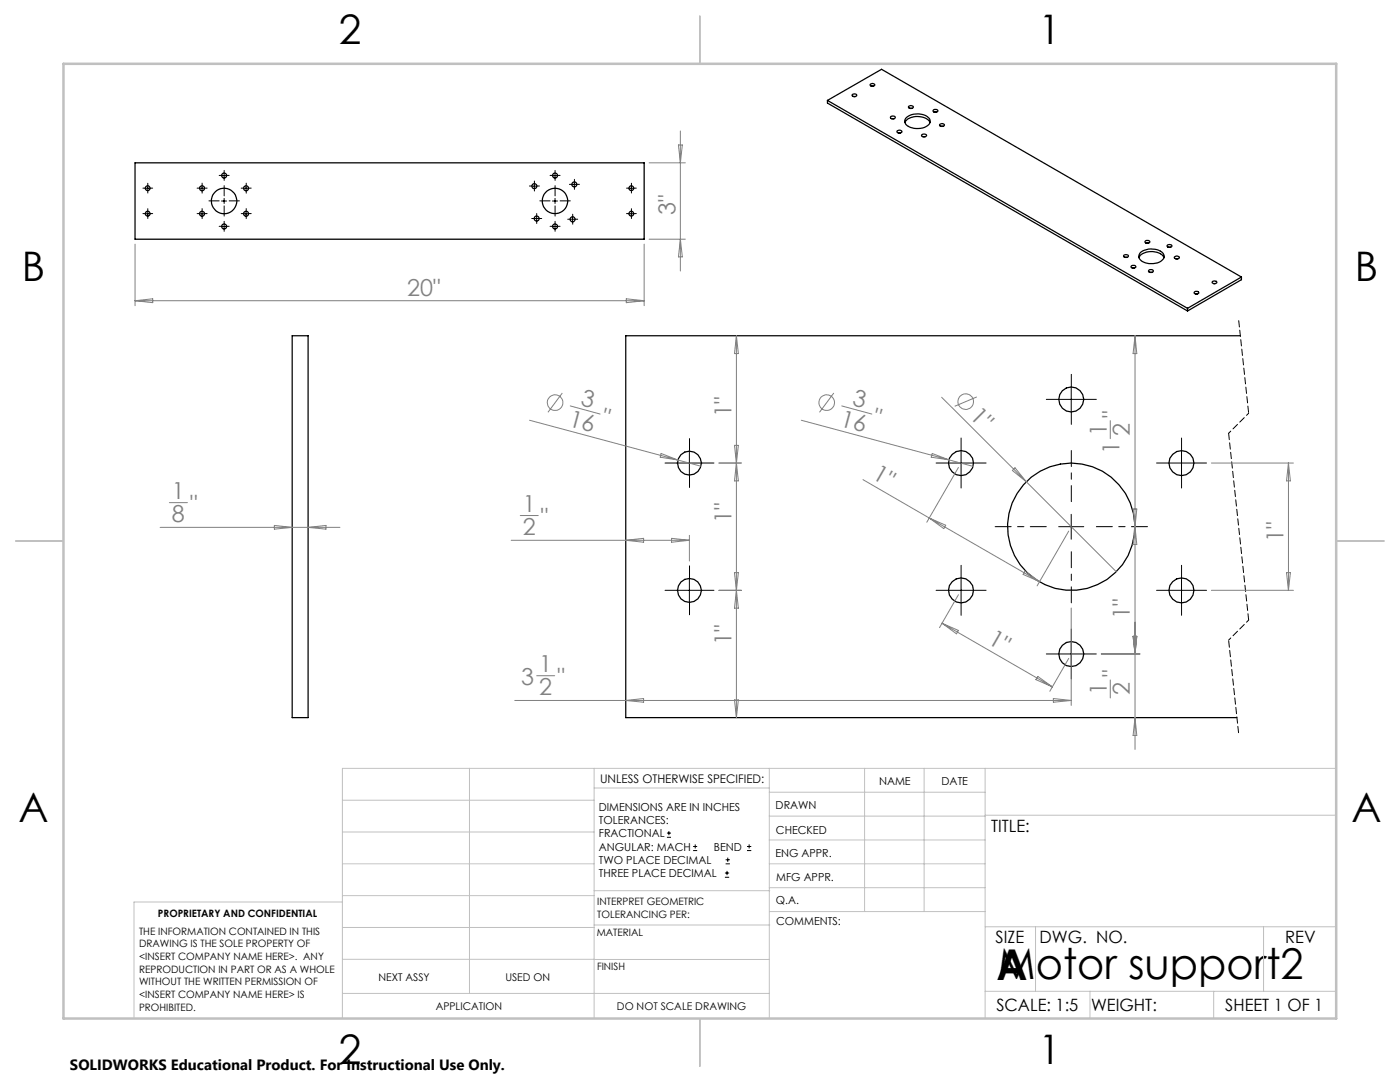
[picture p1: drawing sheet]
<svg xmlns="http://www.w3.org/2000/svg" width="279mm" height="216mm" viewBox="0 0 279 216" stroke-linecap="round" stroke-linejoin="round" font-family="sans-serif">
<g fill="none" stroke="#000" stroke-width=".25">
<path d="M170.1 18.9a.49 .49 0 0 1 .5-.2 .49 .49 0 0 1 .4 .4 .5 .5 0 0 1-.6 .2 .5 .5 0 0 1-.3-.4zM170.4 19.3h.3M173.7 16.8a.49 .49 0 0 1 .5-.2 .49 .49 0 0 1 .4 .4 .5 .5 0 0 1-.6 .2 .5 .5 0 0 1-.3-.4zM174 17.2h.3M27 32.5h101.6v15.2h-101.6zM165.1 20v.6l71.9 41.5M165.1 20l71.9 41.5M165.1 20l10.8-6.2 71.9 41.5M177.8 23.2l.4-.1 .4 .2a.47 .47 0 0 1-.4 .4 .47 .47 0 0 1-.5-.4zM178 23.7h.4M179 26.1a.51 .51 0 0 1 .6-.2 .51 .51 0 0 1 .4 .5 .52 .52 0 0 1-.6 .2 .52 .52 0 0 1-.4-.5zM179.3 26.5h.4"/>
<path d="M180.6 24.4a3.2 3.2 0 0 1 4.1-.8l.6 .4 .3 .4M180.8 23.6a3.5 3.5 0 0 1 4.7 .1 1.23 1.23 0 0 1-1 1.7 3.4 3.4 0 0 1-3.8-.8 .86 .86 0 0 1 .1-1zM181.3 21.2a.52 .52 0 0 1 .6-.1 .52 .52 0 0 1 .3 .4 .52 .52 0 0 1-.5 .2 .52 .52 0 0 1-.4-.5zM181.6 21.6h.4M183.9 26.9a.55 .55 0 0 1 .6-.2 .55 .55 0 0 1 .4 .4 .52 .52 0 0 1-.6 .2 .52 .52 0 0 1-.4-.4zM184.2 27.3h.4M186.3 21.9l.6-.1 .2 .2a.47 .47 0 0 1-.4 .4 .47 .47 0 0 1-.5-.4zM186.5 22.4h.4M187.5 24.8a.51 .51 0 0 1 .6-.2 .51 .51 0 0 1 .4 .4 .5 .5 0 0 1-.6 .3 .5 .5 0 0 1-.4-.5zM187.8 25.2h.4M224.4 50.9l.3-.1 .5 .2a.47 .47 0 0 1-.5 .4 .47 .47 0 0 1-.4-.4zM224.5 51.4h.4"/>
<path d="M225.7 53.1a.49 .49 0 0 1 .6-.2 .49 .49 0 0 1 .4 .4 .52 .52 0 0 1-.6 .2 .52 .52 0 0 1-.4-.4zM226 53.5h.4M227.3 51.4a3.2 3.2 0 0 1 4.3-.8l.7 .8M227.5 50.4a3.6 3.6 0 0 1 4.6 .1 1.14 1.14 0 0 1-.7 1.8 3.3 3.3 0 0 1-4.1-.9v-.5zM228.5 48.2a.5 .5 0 0 1 .6-.3 .5 .5 0 0 1 .3 .5 .51 .51 0 0 1-.5 .2 .51 .51 0 0 1-.4-.4zM228.8 48.5h.4M229.2 54a.49 .49 0 0 1 .6-.3 .49 .49 0 0 1 .4 .5 .5 .5 0 0 1-.6 .2 .5 .5 0 0 1-.4-.4zM229.5 54.3h.4M232.9 49a.52 .52 0 0 1 .6-.2 .52 .52 0 0 1 .4 .4 .49 .49 0 0 1-.6 .2 .49 .49 0 0 1-.4-.4zM233.2 49.3h.4M234.4 51.3a.54 .54 0 0 1 .5-.2 .54 .54 0 0 1 .4 .4 .54 .54 0 0 1-.5 .2 .54 .54 0 0 1-.4-.4zM234.6 51.6h.5"/>
<path d="M238.3 58.3a.47 .47 0 0 1 .6-.2 .47 .47 0 0 1 .3 .4 .49 .49 0 0 1-.5 .2 .49 .49 0 0 1-.4-.4zM238.6 58.7h.3M241.9 56.2a.5 .5 0 0 1 .5-.1 .5 .5 0 0 1 .4 .3 .49 .49 0 0 1-.5 .2 .49 .49 0 0 1-.4-.4zM242.2 56.6h.3M247.8 55.3l-10.8 6.2M247.8 55.3v.5l-10.8 6.3M58.3 67h3.2v76.2h-3.2zM237 61.5v.6M247.5 67h-122.6v76.2h121.9"/>
<circle cx="29.5" cy="37.6" r=".47"/>
<circle cx="40.3" cy="37.6" r=".5"/>
<circle cx="44.7" cy="35" r=".5"/>
<circle cx="49.1" cy="37.6" r=".5"/>
<circle cx="106.6" cy="37.1" r=".5"/>
<circle cx="110.8" cy="35" r=".5"/>
<circle cx="114.6" cy="36.8" r=".5"/>
<circle cx="126" cy="37.6" r=".48"/>
<circle cx="29.5" cy="42.6" r=".47"/>
<circle cx="40.3" cy="42.6" r=".5"/>
<circle cx="44.7" cy="40.1" r="2.54"/>
<circle cx="44.7" cy="45.2" r=".5"/>
<circle cx="49.1" cy="42.6" r=".5"/>
<circle cx="107.1" cy="43.6" r=".51"/>
<circle cx="110.8" cy="40.1" r="2.54"/>
<circle cx="110.8" cy="45.2" r=".5"/>
<circle cx="114.3" cy="43.8" r=".5"/>
<circle cx="126" cy="42.6" r=".48"/>
<circle cx="213.8" cy="79.7" r="2.5"/>
<circle cx="137.6" cy="92.4" r="2.39"/>
<circle cx="191.8" cy="92.4" r="2.49"/>
<circle cx="235.8" cy="92.4" r="2.49"/>
<circle cx="137.6" cy="117.8" r="2.39"/>
<circle cx="191.8" cy="117.8" r="2.49"/>
<circle cx="213.8" cy="105.1" r="12.7"/>
<circle cx="235.8" cy="117.8" r="2.49"/>
<circle cx="213.8" cy="130.5" r="2.5"/>
</g>
<g fill="none" stroke="#808080" stroke-width=".2">
<path d="M129.5 32.5h7.3M135.4 28.9h.8l-.4 3.6zM135.8 26.1v28M27 48.7v12.3M125 59.6l3.6 .4-3.6 .4zM128.6 48.7v12.3M129.5 47.7h7.3M135.8 47.7l.4 3.6h-.8zM27 60h101.6M27 60l3.5-.4v.8zM112.2 78.4l-2.8 3.9M147 67v76.2"/>
<path d="M147 67l.4 3.6h-.8zM166.4 78.4l-2.9 3.9M187.9 79.3l16.9 16.8M194.9 79.2l-4.4 1.9M226.5 67l.4 3.6h-.8zM226.5 67v82.5M105.7 83.9l29.6 7.9M113.8 81l6 1.6M131.9 90.5l3.4 1.3-3.5-.6zM135.3 91.8l4.6 1.2M143.5 92.4h4.5M146.6 88.9l.8 7.1h-.8l.8-7.1z"/>
<path d="M159.9 83.9l29.5 7.9M168 81l6 1.6M172.2 95.7l35.3 20.4M186.1 90.5l3.3 1.3-3.6-.6zM189.4 91.8l4.8 1.3M191.3 93.3l-6.3 10.9M202 93.9l.6-.6 2.2 2.8zM204.8 96.1l18 18M221.6 83.9v3.6M241.8 92.4h16.3M257.1 92.4v25.4M257.1 92.4l.4 3.6h-.7z"/>
<path d="M32 105.2h35.8M33.8 100.3h3.6M54.8 104.8l3.5 .4-3.5 .4zM61.5 105.2l3.6-.4v.8zM102 107.8h35.6M103.8 102.9h3.6M124.9 107.8l3.5-.4v.8zM134 107.4l3.6 .4-3.6 .4zM137.6 106.8v5.1M143.5 117.8h4.5M146.6 114.3l.8 7.1h-.8l.8-7.1zM185.5 103.4l3.2 1.4-.4 .7z"/>
<path d="M191.3 118.7l-3.8 6.5M204.6 113.9l2.9 2.2-3.3-1.5zM213.3 106l-6.3 10.9M226.1 101.6h.8l-.4 3.5zM226.5 105.1l.4 3.6h-.8zM241.8 117.8h16.3M256.8 114.3h.7l-.4 3.5zM102.7 139.8h111.1M107.1 134.8h3.6M124.9 139.8l3.5-.4v.7zM146.6 139.7h.8l-.4 3.5zM188 124.4l22 12.7"/>
<path d="M188 124.4l3.3 1.4-.4 .7zM207.1 135l2.9 2.1-3.3-1.5zM210.2 139.4l3.6 .4-3.6 .3zM213.3 131.4l-3.8 6.5M213.8 121.3v19.5M219.8 130.5h7.7M221.6 135.7v3.6M226.1 127h.8l-.4 3.5zM226.5 143.2l.4 3.6h-.8z"/>
<circle cx="110.8" cy="80.3" r="1.56"/>
<circle cx="165" cy="80.3" r="1.56"/>
<circle cx="192.7" cy="80.1" r="1.55"/>
</g>
<g fill="none" stroke="#000" stroke-width=".2">
<path d="M29 37.6h1M29.5 37v1.1M39.8 37.6h1M40.3 37v1.1M44.2 35h1M44.7 34.5v1M44.7 39.6v1M48.6 37.6h1M49.1 37v1.1M106.2 37.1h.9M106.6 36.6v1M110.2 35h1.1"/>
<path d="M110.8 34.5v1M110.8 39.6v1M114.1 36.8h1M114.6 36.3v1M125.5 37.6h1M126 37v1.1M29 42.7h1M29.5 42.1v1M39.8 42.7h1M40.3 42.1v1M44.2 40.1h1M44.2 45.2h1"/>
<path d="M44.7 44.7v1M48.6 42.7h1M49.1 42.1v1M106.6 43.6h1M107.1 43.1v1M110.2 40.1h1.1M110.2 45.2h1.1M110.8 44.7v1M113.8 43.7h1M114.3 43.3v1M125.5 42.7h1M126 42.1v1"/>
<path d="M211.3 79.7h5M213.8 77.2v5M135.1 92.4h5M137.6 89.9v5M189.3 92.4h5M191.8 89.9v5M233.3 92.4h5M235.8 89.9v5M135.1 117.8h5M137.6 115.3v5M189.3 117.8h5M191.8 115.3v5"/>
<path d="M211.3 105.1h5M213.8 102.6v5M233.3 117.8h5M235.8 115.3v5M211.3 130.5h5M213.8 128v5M133.1 167.1h.8M133.1 166.2h.8M133.5 165.8v.9M138.3 169.7h.8M138.3 168.9h.8M138.7 168.5v.8"/>
<path d="M144.7 175h.8M144.7 174.2h.8M144.8 172.4h.9M144.8 171.6h.9M145.1 173.8v.8M145.2 171.1v.9M149.1 169.7h.8M149.1 168.9h.8M149.5 168.5v.8"/>
</g>
<g fill="none" stroke="#000" stroke-width=".2" stroke-dasharray="15.2 1.3 1.3 1.3">
<path d="M29 37.5h-.5M29.5 37v-.4M29.5 38v.5M30 37.5h.5M39.8 37.5h-.5M40.3 37v-.5M40.3 38v.5M40.8 37.5h.5M44.2 35h-.5M44.7 39.1v-2.1M44.7 34.5v-.5M44.7 35.5v.5"/>
<path d="M45.2 35h.5M48.6 37.5h-.5M49.1 37v-.5M49.1 38v.5M49.6 37.5h.5M106.2 37.1h-.5M106.7 36.6v-.5M106.7 37.6v.5M107.2 37.1h.5M110.3 35h-.5M110.8 39.1v-2.1M110.8 34.5v-.5"/>
<path d="M110.8 35.5v.5M111.3 35h.5M114.1 36.8h-.5M114.6 36.3v-.5M114.6 37.3v.5M115.1 36.8h.5M125.5 37.5h-.5M126 37v-.4M126 38v.5M126.5 37.5h.5M29 42.6h-.5M29.5 42.1v-.5"/>
<path d="M29.5 43.1v.5M30 42.6h.5M39.8 42.6h-.5M40.3 42.1v-.5M40.3 43.1v.5M40.8 42.6h.5M43.7 40.1h-2M44.2 45.2h-.5M44.7 41.1v2M44.7 44.7v-.5M44.7 45.7v.5M45.2 45.2h.5"/>
<path d="M45.7 40.1h2.1M48.6 42.6h-.5M49.1 42.1v-.5M49.1 43.1v.5M49.6 42.6h.5M106.6 43.6h-.5M107.1 43.1v-.5M107.1 44.1v.5M107.6 43.6h.5M109.8 40.1h-2.1M110.3 45.2h-.5M110.8 41.1v2"/>
<path d="M110.8 44.7v-.5M110.8 45.7v.5M111.3 45.2h.5M111.8 40.1h2M113.8 43.7h-.5M114.3 43.2v-.5M114.3 44.2v.5M114.8 43.7h.5M125.5 42.6h-.5M126 42.1v-.5M126 43.1v.5M126.5 42.6h.5"/>
<path d="M211.3 79.7h-2.5M213.8 77.2v-2.5M216.3 79.7h2.5M135.1 92.4h-2.4M137.6 89.9v-2.4M137.6 94.9v2.4M140.1 92.4h2.4M189.3 92.4h-2.5M191.8 89.9v-2.5M191.8 94.9v2.5M194.3 92.4h2.5M213.8 82.2v2.5"/>
<path d="M233.3 92.4h-2.5M235.8 89.9v-2.5M235.8 94.9v2.5M238.3 92.4h2.5M135.1 117.8h-2.4M137.6 115.3v-2.4M140.1 117.8h2.4M189.3 117.8h-2.5M191.8 115.3v-2.5M194.3 117.8h2.5M233.3 117.8h-2.5M235.8 115.3v-2.5"/>
<path d="M238.3 117.8h2.5M137.6 120.3v2.4M191.8 120.3v2.5M211.3 130.5h-2.5M213.8 128v-2.5M213.8 133v2.5M216.3 130.5h2.5M235.8 120.3v2.5"/>
</g>
<path d="M208.8 105.1h-10.2M213.8 100.1v-10.2M213.8 110.1v10.2M218.8 105.1h10.2" fill="none" stroke="#000" stroke-width=".2" stroke-dasharray="15.2 1.3 1.3 1.3" stroke-dashoffset="12"/>
<path d="M247.2 63.8l2 18.7M245.2 127.7l2 18.7" fill="none" stroke="#000" stroke-width=".2" stroke-dasharray="1.3 .6" stroke-dashoffset="-.2"/>
<path d="M249.2 82.5l-4 4M249.2 123.7l-4 4" fill="none" stroke="#000" stroke-width=".2" stroke-dasharray="1.3 .6" stroke-dashoffset=".7"/>
<path d="M245.2 86.5l4 37.2" fill="none" stroke="#000" stroke-width=".2" stroke-dasharray="1.3 .6"/>
<g fill="none" stroke="#c0c0c0" stroke-width=".2">
<path d="M68.3 159.7h50.3M93.7 153.3v44.9M118.6 153.3v49.9M118.6 157.2h34.9M153.5 153.3v49.9M153.5 158.1h43.1M172.5 153.3v28.6M184.4 153.3v28.6M196.6 153.3v49.9M266.7 153.3h-198.4v49.9M68.3 178.7h50.3M68.3 172.4h50.3"/>
<path d="M68.3 166h50.3M68.3 180h-41.6v23.2M118.6 177.7h35M153.5 167.6h43.1M153.5 162.8h43.1M153.5 172.4h43.1M153.5 177.1h43.1M196.6 162.7h70.1M68.3 198.2h85.2M68.3 191.4l85.2 .1M68.3 185.1h50.3M118.6 184.6h35"/>
<path d="M153.6 181.9h43M196.6 197.8h70.1M196.6 184.9h70.1M206.7 184.9v12.9M217.5 197.8v5.4M242.2 197.8v5.4M252.2 184.9v12.9"/>
</g>
<path d="M139.7 3.2v9.5M3.1 107.9h9.6M266.7 107.9h9.5M139.7 203.2v9.6" fill="none" stroke="#c0c0c0" stroke-width=".25"/>
<path d="M12.7 12.7h254v190.5h-254z" fill="none" stroke="#c0c0c0" stroke-width=".5"/>
<g font-size="8.5">
<text x="198.9" y="195.5">A</text>
<text x="199.1" y="195.4">Motor support2</text>
</g>
<g font-size="8.1">
<text x="67.6" y="8.9">2</text>
<text x="207.3" y="8.9">1</text>
<text x="4.4" y="56.2">B</text>
<text x="270.4" y="56.2">B</text>
<text x="3.7" y="164.1">A</text>
<text x="269.7" y="164.1">A</text>
<text x="67.6" y="212.4">2</text>
<text x="207.3" y="212.4">1</text>
</g>
<g font-size="4.7" fill="#808080">
<text x="134.8" y="42.8" transform="rotate(-90 134.8 42.8)">3&quot;</text>
<text x="81.3" y="59">20&quot;</text>
<text x="115.7" y="80.8" transform="rotate(15 115.7 80.8)">3</text>
<text x="146" y="83.2" transform="rotate(-90 146 83.2)">1&quot;</text>
<text x="169.9" y="80.8" transform="rotate(15 169.9 80.8)">3</text>
<text x="193.4" y="83.1" transform="rotate(45 193.4 83.1)">1&quot;</text>
<text x="223.4" y="83.4" transform="rotate(-90 223.4 83.4)">&quot;</text>
<text x="113.3" y="84.9" transform="rotate(15 113.3 84.9)">16</text>
<text x="119.8" y="84.5" transform="rotate(15 119.8 84.5)">&quot;</text>
<text x="167.5" y="84.9" transform="rotate(15 167.5 84.9)">16</text>
<text x="174" y="84.5" transform="rotate(15 174 84.5)">&quot;</text>
<text x="220.9" y="87" transform="rotate(-90 220.9 87)">1</text>
<text x="225.5" y="87" transform="rotate(-90 225.5 87)">2</text>
<text x="173.9" y="95.5" transform="rotate(30 173.9 95.5)">1&quot;</text>
<text x="223.4" y="90.6" transform="rotate(-90 223.4 90.6)">1</text>
<text x="34.3" y="99.6">1</text>
<text x="34.3" y="104.2">8</text>
<text x="37.9" y="102.1">&quot;</text>
<text x="104.4" y="102.1">1</text>
<text x="104.4" y="106.8">2</text>
<text x="108" y="104.7">&quot;</text>
<text x="146" y="104.3" transform="rotate(-90 146 104.3)">1&quot;</text>
<text x="256.1" y="108.1" transform="rotate(-90 256.1 108.1)">1&quot;</text>
<text x="225.5" y="123.6" transform="rotate(-90 225.5 123.6)">1&quot;</text>
<text x="146" y="128.7" transform="rotate(-90 146 128.7)">1&quot;</text>
<text x="196.9" y="128.3" transform="rotate(30 196.9 128.3)">1&quot;</text>
<text x="104" y="136.7">3</text>
<text x="107.6" y="134.1">1</text>
<text x="111.2" y="136.7">&quot;</text>
<text x="223.4" y="135.1" transform="rotate(-90 223.4 135.1)">&quot;</text>
<text x="107.6" y="138.7">2</text>
<text x="220.9" y="138.7" transform="rotate(-90 220.9 138.7)">1</text>
<text x="225.5" y="138.7" transform="rotate(-90 225.5 138.7)">2</text>
</g>
<g font-size="3.4">
<text x="197.8" y="166">TITLE:</text>
<text x="198.7" y="188.1">SIZE</text>
<text x="207.5" y="188.1">DWG. NO.</text>
<text x="256.5" y="188.2">REV</text>
<text x="198.8" y="201.7">SCALE: 1:5</text>
<text x="217.7" y="201.8">WEIGHT:</text>
<text x="244.5" y="201.7">SHEET 1 OF 1</text>
</g>
<text font-size="3" x="14" y="213.5">SOLIDWORKS Educational Product. For Instructional Use Only.</text>
<text font-size="2.4" x="119.8" y="156.2">UNLESS OTHERWISE SPECIFIED:</text>
<g font-size="2.2">
<text x="119.5" y="161.8">DIMENSIONS ARE IN INCHES</text>
<text x="154.8" y="161.4">DRAWN</text>
<text x="175.4" y="156.6">NAME</text>
<text x="187.9" y="156.7">DATE</text>
<text x="119.5" y="164.4">TOLERANCES:</text>
<text x="119.5" y="167.1">FRACTIONAL</text>
<text x="154.9" y="166.3">CHECKED</text>
<text x="119.5" y="169.7">ANGULAR: MACH</text>
<text x="119.5" y="172.4">TWO PLACE DECIMAL</text>
<text x="142.5" y="169.7">BEND</text>
<text x="154.8" y="171">ENG APPR.</text>
<text x="119.5" y="175">THREE PLACE DECIMAL</text>
<text x="154.9" y="175.7">MFG APPR.</text>
<text x="154.9" y="180.4">Q.A.</text>
<text x="154.9" y="184.6">COMMENTS:</text>
</g>
<g font-size="2.1">
<text x="75.5" y="195.7">NEXT ASSY</text>
<text x="100.9" y="195.7">USED ON</text>
<text x="86.9" y="201.5">APPLICATION</text>
<text x="123.1" y="201.6">DO NOT SCALE DRAWING</text>
</g>
<g font-size="2">
<text x="31.5" y="182.9">PROPRIETARY AND CONFIDENTIAL</text>
<text x="119.2" y="180.6">INTERPRET GEOMETRIC</text>
<text x="119.2" y="183.1">TOLERANCING PER:</text>
<text x="27.8" y="186.5">THE INFORMATION CONTAINED IN THIS</text>
<text x="27.8" y="189">DRAWING IS THE SOLE PROPERTY OF</text>
<text x="27.8" y="191.6">&lt;INSERT COMPANY NAME HERE&gt;. ANY</text>
<text x="119.1" y="186.7">MATERIAL</text>
<text x="27.8" y="194.1">REPRODUCTION IN PART OR AS A WHOLE</text>
<text x="27.8" y="196.6">WITHOUT THE WRITTEN PERMISSION OF</text>
<text x="119.1" y="193.5">FINISH</text>
<text x="27.8" y="199.1">&lt;INSERT COMPANY NAME HERE&gt; IS</text>
<text x="27.8" y="201.7">PROHIBITED.</text>
</g>
</svg>
